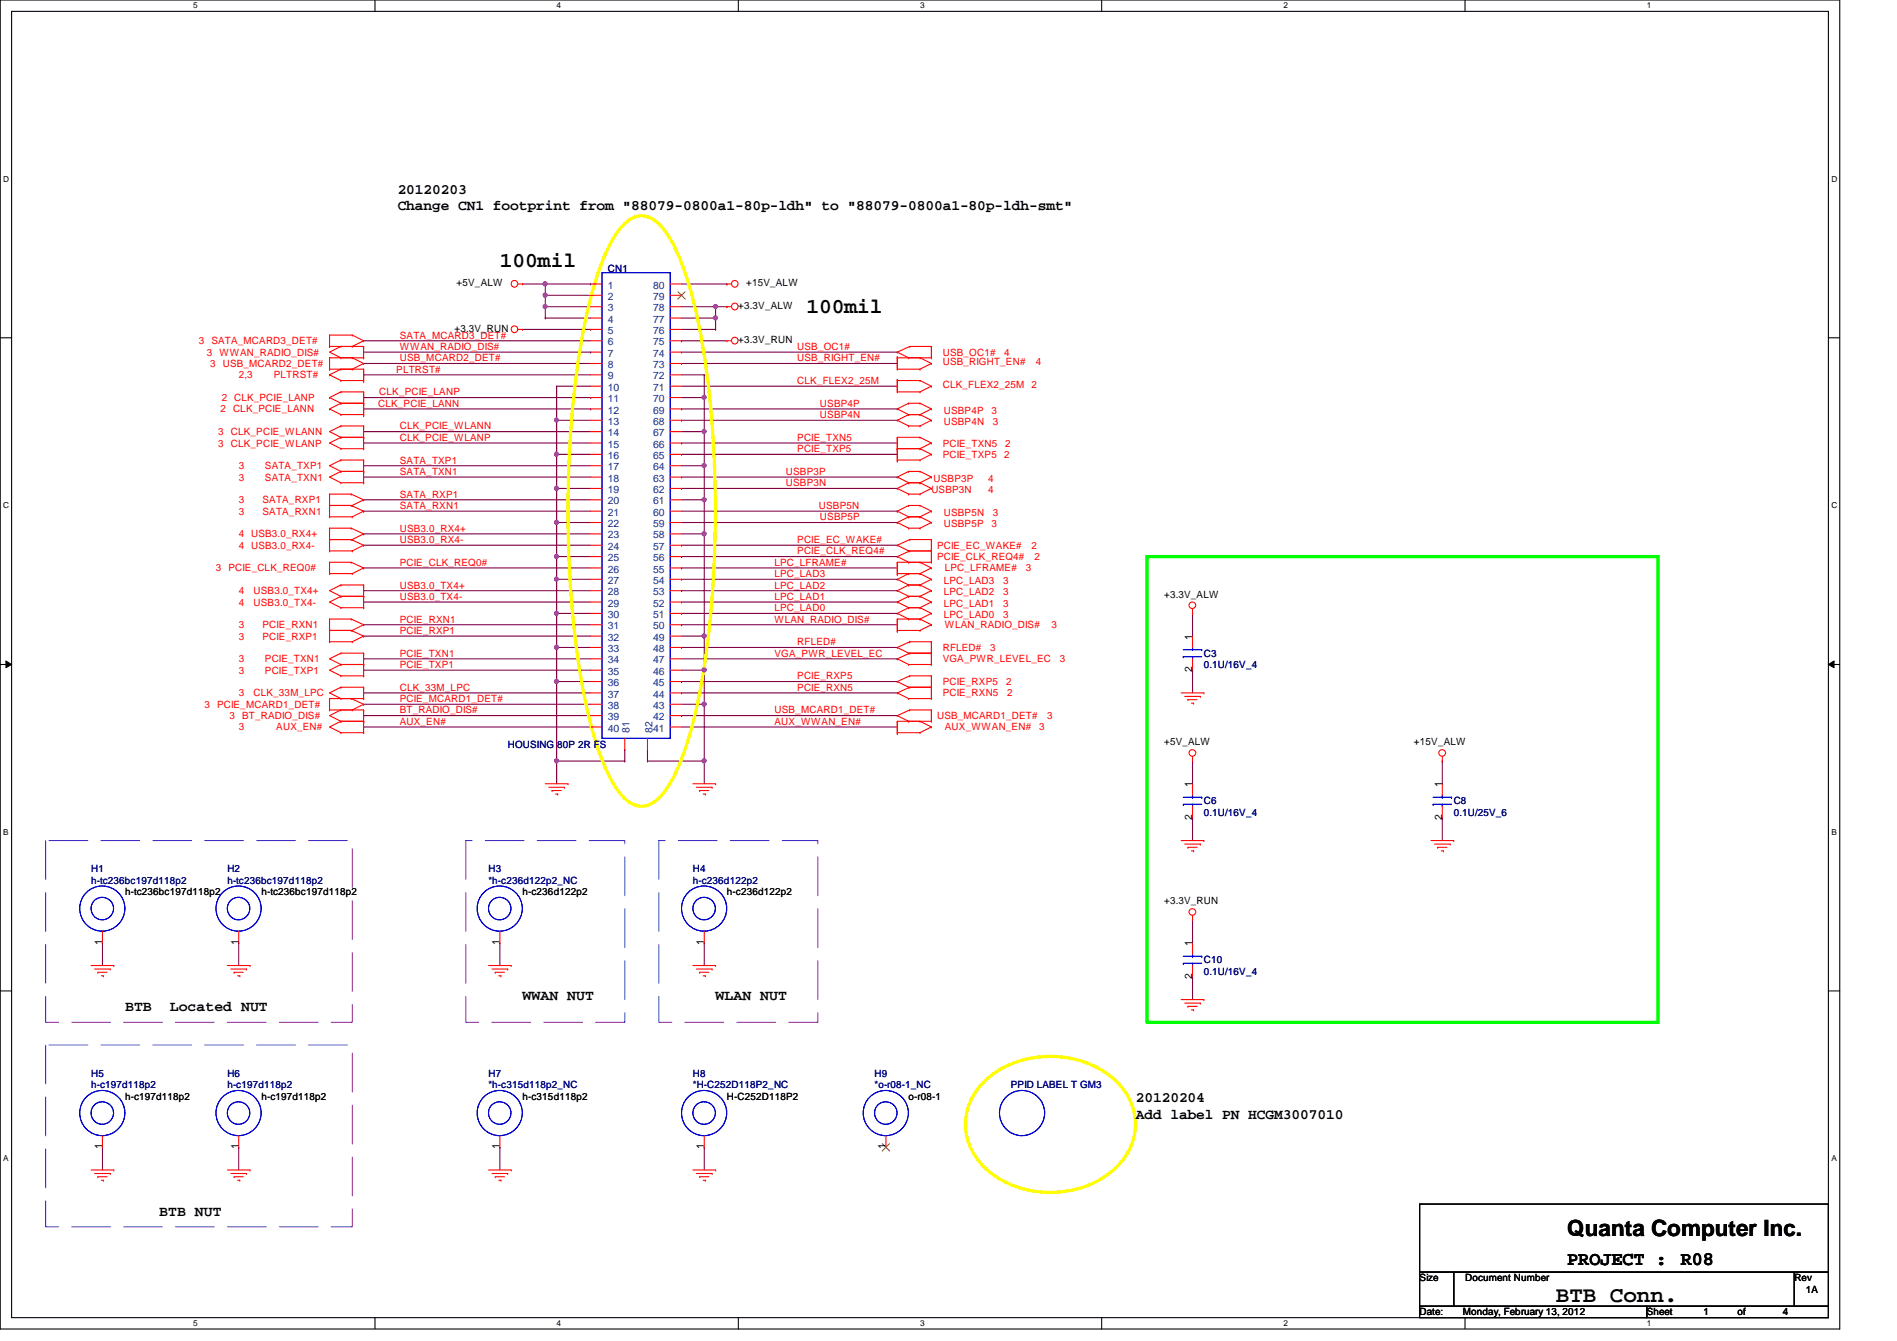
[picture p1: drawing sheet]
<svg xmlns="http://www.w3.org/2000/svg" width="297mm" height="210mm" viewBox="0 0 297 210" stroke-linecap="round" stroke-linejoin="round" font-family="sans-serif">
<path d="M0 0h288.1v208h-288.1zM1.8 1.8h284.5v204.4h-284.5z" fill="none" stroke="#000" stroke-width=".17"/>
<g fill="#fff">
<path d="M30.3 .2h.6v1.4h-.6z"/>
<path d="M30.3 206.4h.6v1.4h-.6z"/>
</g>
<path d="M58.7 0v1.8M58.7 206.2v1.8" fill="none" stroke="#000" stroke-width=".17"/>
<g fill="#fff">
<path d="M87.2 .2h.6v1.4h-.6z"/>
<path d="M87.2 206.4h.6v1.4h-.6z"/>
</g>
<path d="M115.6 0v1.8M115.6 206.2v1.8" fill="none" stroke="#000" stroke-width=".17"/>
<g fill="#fff">
<path d="M144.1 .2h.6v1.4h-.6z"/>
<path d="M144.1 206.4h.6v1.4h-.6z"/>
</g>
<path d="M172.5 0v1.8M172.5 206.2v1.8" fill="none" stroke="#000" stroke-width=".17"/>
<g fill="#fff">
<path d="M201 .2h.6v1.4h-.6z"/>
<path d="M201 206.4h.6v1.4h-.6z"/>
</g>
<path d="M229.4 0v1.8M229.4 206.2v1.8" fill="none" stroke="#000" stroke-width=".17"/>
<g fill="#fff">
<path d="M257.8 .2h.7v1.4h-.7z"/>
<path d="M257.8 206.4h.7v1.4h-.7z"/>
<path d="M.5 27.3h.9v1.4h-.9z"/>
<path d="M286.8 27.3h.9v1.4h-.9z"/>
<path d="M.5 78.4h.9v1.4h-.9z"/>
<path d="M286.8 78.4h.9v1.4h-.9z"/>
</g>
<path d="M0 52.9h1.8M286.3 52.9h1.8" fill="none" stroke="#000" stroke-width=".17"/>
<g fill="#fff">
<path d="M.5 129.5h.8v1.4h-.8z"/>
<path d="M286.8 129.5h.8v1.4h-.8z"/>
</g>
<path d="M0 104h1.8M286.3 104h1.8" fill="none" stroke="#000" stroke-width=".17"/>
<path d="M.9 103.5l.9 .5-.9 .5zM286.3 104l.9-.5v1z" fill="#000"/>
<path d="M.9 103.5l.9 .5-.9 .5zM286.3 104l.9-.5v1z" fill="none" stroke="#000" stroke-width=".16"/>
<g fill="#fff">
<path d="M.5 180.6h.8v1.4h-.8z"/>
<path d="M286.8 180.6h.8v1.4h-.8z"/>
</g>
<path d="M0 155.1h1.8M286.3 155.1h1.8" fill="none" stroke="#000" stroke-width=".17"/>
<g fill="none" stroke="#800040" stroke-width=".17">
<path d="M106.7 69.3h.1M106.7 71.1h.1M106.7 69.3h33.8M106.7 71.1h33.8M106.7 87.1h.1M106.7 85.3h.1M106.7 87.1h33.8M106.7 85.3h33.8M186.7 96h.1M186.7 96v3.6M110.3 119.1h.1M110.3 119.1v3.6"/>
<path d="M186.7 119.1h.1M186.7 104.9h.1M186.7 104.9v3.6M186.7 119.1v3.6M225.8 119.1h.1M225.8 119.1v3.6M186.7 128h.1M186.7 128v3.6M225.8 128h.1M225.8 128v3.6"/>
</g>
<circle cx="110.3" cy="119.1" r=".32" fill="#f0f"/>
<circle cx="110.3" cy="119.1" r=".32" fill="none" stroke="#f0f" stroke-width=".17"/>
<g fill="none" stroke="#800040" stroke-width=".17">
<path d="M56.9 53.3h.1M56.9 56.9h.1M56.9 58.7h.1M56.9 55.1h35.6M56.9 56.9h35.6M56.9 53.3h35.6M56.9 58.7h35.6M92.5 55.1h.1M106.7 55.1h.1M106.7 56.9h.1M106.7 55.1h33.8M106.7 56.9h33.8"/>
<path d="M106.7 44.4h7.1M113.8 44.4h.1M106.7 62.2h3.6M110.3 62.2h.1M87.2 119.1h.1M87.2 119.1v3.6M186.7 144h.1M186.7 152.9h.1M186.7 144v3.6M186.7 152.9v3.6"/>
</g>
<circle cx="110.3" cy="62.2" r=".32" fill="#f0f"/>
<circle cx="110.3" cy="62.2" r=".32" fill="none" stroke="#f0f" stroke-width=".17"/>
<path d="M110.3 67.6h.1M110.3 62.2v5.4" fill="none" stroke="#800040" stroke-width=".17"/>
<circle cx="110.3" cy="67.5" r=".32" fill="#f0f"/>
<circle cx="110.3" cy="67.5" r=".32" fill="none" stroke="#f0f" stroke-width=".17"/>
<path d="M106.7 67.6h3.6M110.3 67.6h.1M110.3 72.9h.1M110.3 67.6v5.3" fill="none" stroke="#800040" stroke-width=".17"/>
<circle cx="110.3" cy="72.9" r=".32" fill="#f0f"/>
<circle cx="110.3" cy="72.9" r=".32" fill="none" stroke="#f0f" stroke-width=".17"/>
<path d="M106.7 72.9h3.6M110.3 72.9h.1M110.3 78.2h.1M110.3 72.9v5.3" fill="none" stroke="#800040" stroke-width=".17"/>
<circle cx="110.3" cy="78.2" r=".32" fill="#f0f"/>
<circle cx="110.3" cy="78.2" r=".32" fill="none" stroke="#f0f" stroke-width=".17"/>
<g fill="none" stroke="#800040" stroke-width=".17">
<path d="M87.2 60.5h.1M87.2 65.8h.1M87.2 60.5h5.3M87.2 60.5v5.3M106.7 78.2h3.6M110.3 78.2h.1M110.3 78.2v5.4M56.9 97.8h.1M56.9 99.6h.1M56.9 88.9h.1M56.9 97.8h35.6M56.9 99.6h35.6"/>
<path d="M56.9 88.9h35.6M106.7 88.9h.1M106.7 92.5h.1M106.7 90.7h.1M106.7 96h.1M106.7 94.2h.1M106.7 97.8h.1M106.7 83.6h3.6M106.7 97.8h33.8M106.7 88.9h33.8M106.7 92.5h33.8M106.7 90.7h33.8"/>
<path d="M106.7 96h33.8M106.7 94.2h33.8M110.3 83.6h.1M56.9 113.8h.1M56.9 103.1h.1M56.9 104.9h.1M56.9 110.2h.1M56.9 108.5h.1M56.9 112h.1M56.9 113.8h35.6M56.9 103.1h35.6M56.9 104.9h35.6"/>
<path d="M56.9 110.2h35.6M56.9 108.5h35.6M56.9 112h35.6M106.7 112h.1M106.7 112h33.8"/>
</g>
<circle cx="87.1" cy="65.8" r=".32" fill="#f0f"/>
<circle cx="87.1" cy="65.8" r=".32" fill="none" stroke="#f0f" stroke-width=".17"/>
<path d="M87.2 65.8h.1M87.2 71.1h.1M87.2 65.8h5.3M87.2 65.8v5.3" fill="none" stroke="#800040" stroke-width=".17"/>
<circle cx="87.1" cy="71.1" r=".32" fill="#f0f"/>
<circle cx="87.1" cy="71.1" r=".32" fill="none" stroke="#f0f" stroke-width=".17"/>
<path d="M87.2 71.1h.1M87.2 76.5h.1M87.2 71.1h5.3M87.2 71.1v5.4" fill="none" stroke="#800040" stroke-width=".17"/>
<circle cx="87.1" cy="76.4" r=".32" fill="#f0f"/>
<circle cx="87.1" cy="76.4" r=".32" fill="none" stroke="#f0f" stroke-width=".17"/>
<path d="M87.2 76.5h.1M87.2 76.5h5.3M87.2 76.5v5.3M87.2 81.8h.1" fill="none" stroke="#800040" stroke-width=".17"/>
<circle cx="87.1" cy="81.8" r=".32" fill="#f0f"/>
<circle cx="87.1" cy="81.8" r=".32" fill="none" stroke="#f0f" stroke-width=".17"/>
<path d="M87.2 81.8h.1M87.2 87.1h.1M87.2 81.8h5.3M87.2 81.8v5.3" fill="none" stroke="#800040" stroke-width=".17"/>
<circle cx="87.1" cy="87.1" r=".32" fill="#f0f"/>
<circle cx="87.1" cy="87.1" r=".32" fill="none" stroke="#f0f" stroke-width=".17"/>
<path d="M87.2 87.1h.1M87.2 90.7h.1M87.2 87.1h5.3M87.2 87.1v3.6" fill="none" stroke="#800040" stroke-width=".17"/>
<circle cx="87.1" cy="90.7" r=".32" fill="#f0f"/>
<circle cx="87.1" cy="90.7" r=".32" fill="none" stroke="#f0f" stroke-width=".17"/>
<path d="M87.2 90.7h.1M87.2 96h.1M87.2 90.7h5.3M87.2 90.7v5.3" fill="none" stroke="#800040" stroke-width=".17"/>
<circle cx="87.1" cy="96" r=".32" fill="#f0f"/>
<circle cx="87.1" cy="96" r=".32" fill="none" stroke="#f0f" stroke-width=".17"/>
<path d="M87.2 96h.1M87.2 96h5.3M87.2 96v5.3M87.2 101.3h.1" fill="none" stroke="#800040" stroke-width=".17"/>
<circle cx="87.1" cy="101.3" r=".32" fill="#f0f"/>
<circle cx="87.1" cy="101.3" r=".32" fill="none" stroke="#f0f" stroke-width=".17"/>
<path d="M87.2 101.3h.1M87.2 106.7h.1M87.2 101.3h5.3M87.2 101.3v5.4" fill="none" stroke="#800040" stroke-width=".17"/>
<circle cx="87.1" cy="106.7" r=".32" fill="#f0f"/>
<circle cx="87.1" cy="106.7" r=".32" fill="none" stroke="#f0f" stroke-width=".17"/>
<path d="M110.3 99.6h.1M110.3 83.6v16M87.2 106.7h.1M87.2 106.7h5.3" fill="none" stroke="#800040" stroke-width=".17"/>
<circle cx="110.3" cy="83.5" r=".32" fill="#f0f"/>
<circle cx="110.3" cy="83.5" r=".32" fill="none" stroke="#f0f" stroke-width=".17"/>
<path d="M106.7 104.9h3.6M110.3 104.9h.1M110.3 110.2h.1M110.3 104.9v5.3" fill="none" stroke="#800040" stroke-width=".17"/>
<circle cx="110.3" cy="110.2" r=".32" fill="#f0f"/>
<circle cx="110.3" cy="110.2" r=".32" fill="none" stroke="#f0f" stroke-width=".17"/>
<path d="M81.8 44.4h3.6M85.4 44.4h.1M106.7 60.5h33.8M140.5 60.5h.1M106.7 110.2h3.6M110.3 110.2h.1" fill="none" stroke="#800040" stroke-width=".17"/>
<circle cx="85.4" cy="44.4" r=".32" fill="#f0f"/>
<circle cx="85.4" cy="44.4" r=".32" fill="none" stroke="#f0f" stroke-width=".17"/>
<path d="M85.4 48h.1M85.4 48h7.1" fill="none" stroke="#800040" stroke-width=".17"/>
<circle cx="85.4" cy="48" r=".32" fill="#f0f"/>
<circle cx="85.4" cy="48" r=".32" fill="none" stroke="#f0f" stroke-width=".17"/>
<path d="M85.4 46.2h.1M85.4 46.2v1.8M85.4 44.4h7.1M85.4 46.2h7.1M92.5 44.4h.1" fill="none" stroke="#800040" stroke-width=".17"/>
<circle cx="85.4" cy="46.2" r=".32" fill="#f0f"/>
<circle cx="85.4" cy="46.2" r=".32" fill="none" stroke="#f0f" stroke-width=".17"/>
<path d="M85.4 44.4h.1M85.4 44.4v1.8M106.7 48h5.4M112.1 48h.1" fill="none" stroke="#800040" stroke-width=".17"/>
<circle cx="112" cy="48" r=".32" fill="#f0f"/>
<circle cx="112" cy="48" r=".32" fill="none" stroke="#f0f" stroke-width=".17"/>
<path d="M106.7 51.6h5.4M106.7 49.8h5.4M112.1 51.6h.1M112.1 49.8h.1M112.1 49.8v1.8M112.1 48h1.7M113.8 48h.1" fill="none" stroke="#800040" stroke-width=".17"/>
<circle cx="112" cy="49.8" r=".32" fill="#f0f"/>
<circle cx="112" cy="49.8" r=".32" fill="none" stroke="#f0f" stroke-width=".17"/>
<g fill="none" stroke="#800040" stroke-width=".17">
<path d="M81.8 51.6h10.7M85.4 49.8h.1M85.4 48h.1M85.4 49.8h7.1M85.4 48v1.8M92.5 51.6h.1M106.7 53.3h.1M106.7 53.3h7.1M106.7 58.7h3.6M110.3 58.7h.1M110.3 58.7v3.5M112.1 48h.1"/>
<path d="M112.1 48v1.8M56.9 67.6h.1M56.9 69.3h.1M56.9 74.7h.1M56.9 72.9h.1M56.9 78.2h.1M56.9 64h35.6M56.9 62.2h35.6M56.9 67.6h35.6M56.9 69.3h35.6M56.9 74.7h35.6M56.9 72.9h35.6"/>
<path d="M56.9 78.2h35.6M92.5 64h.1M92.5 62.2h.1M106.7 64h.1M106.7 65.8h.1M106.7 74.7h.1M106.7 76.5h.1M106.7 64h33.8M106.7 74.7h33.8M106.7 65.8h33.8M106.7 76.5h33.8M110.3 62.2h.1"/>
<path d="M56.9 80h.1M56.9 83.6h.1M56.9 85.3h.1M56.9 94.2h.1M56.9 92.5h.1M56.9 80h35.6M56.9 83.6h35.6M56.9 85.3h35.6M56.9 94.2h35.6M56.9 92.5h35.6M106.7 80h33.8M106.7 81.8h33.8"/>
<path d="M140.5 80h.1M140.5 81.8h.1M87.2 119.1h10.6M97.8 119.1h.1M106.7 106.7h.1M106.7 108.5h.1M106.7 106.7h33.8M106.7 108.5h33.8M106.7 113.8h33.8M140.5 113.8h.1"/>
</g>
<circle cx="87.1" cy="119.1" r=".32" fill="#f0f"/>
<circle cx="87.1" cy="119.1" r=".32" fill="none" stroke="#f0f" stroke-width=".17"/>
<g fill="none" stroke="#800040" stroke-width=".17">
<path d="M106.7 99.6h3.6M110.3 99.6h.1M87.2 106.7h.1M87.2 106.7v12.4M97.8 117.3h.1M97.8 117.3v1.8M101.4 119.1h.1M101.4 117.3v1.8M101.4 119.1h8.9M106.7 101.3h.1M106.7 101.3h33.8M110.3 110.2h.1"/>
<path d="M110.3 119.1h.1M110.3 110.2v8.9M16 147.6h.1M16 147.6v3.5M37.4 147.6h.1M37.4 147.6v3.5M78.3 147.6h.1M78.3 147.6v3.5M110.3 147.6h.1M110.3 147.6v3.5M16 179.6h.1M16 179.6v3.5"/>
<path d="M37.4 179.6h.1M37.4 179.6v3.5M78.3 179.6h.1M78.3 179.6v3.5M110.3 179.6h.1M110.3 179.6v3.5"/>
</g>
<circle cx="110.3" cy="99.5" r=".32" fill="#f0f"/>
<circle cx="110.3" cy="99.5" r=".32" fill="none" stroke="#f0f" stroke-width=".17"/>
<path d="M110.3 99.6v5.3M110.3 104.9h.1" fill="none" stroke="#800040" stroke-width=".17"/>
<circle cx="110.3" cy="104.9" r=".32" fill="#f0f"/>
<circle cx="110.3" cy="104.9" r=".32" fill="none" stroke="#f0f" stroke-width=".17"/>
<path d="M106.7 103.1h33.8M140.5 103.1h.1" fill="none" stroke="#800040" stroke-width=".17"/>
<g fill="none" stroke="#f00" stroke-width=".17">
<path d="M51.6 58.7h.1M51.6 52.5h.1M51.6 54.2h.1M51.6 56h.1M51.6 57.8h.1M51.6 54.2h5.3M51.6 56h5.3M51.6 57.8h5.3M51.6 58.7l1.8 .9M51.6 52.5h3.6M51.6 52.5v1.7M51.6 56v1.8"/>
<path d="M53.4 57.8h.1M53.4 59.6h.1M53.4 54.2h.1M53.4 56h.1M53.4 57.8l-1.8 .9M53.4 59.6h3.5M53.4 54.2l-1.8 .9 1.8 .9M55.2 52.5h.1M55.2 54.2h.1M55.2 56h.1M55.2 57.8h.1M55.2 52.5l1.7 .8-1.7 .9"/>
<path d="M55.2 56l1.7 .9-1.7 .9M56.9 59.7h.1M56.9 59.6h.1M56.9 57.8h.1M56.9 54.2h.1M56.9 56h.1M56.9 54.4h.1M56.9 54.2v1.8M56.9 57.8v1.9M81.1 44.4h.7M81.1 51.6h.7M81.8 44.4h.1"/>
<path d="M81.8 51.6h.1M92.5 44.4h1.8M92.5 48h1.8M92.5 51.6h1.8M92.5 53.3h1.8M92.5 46.2h1.8M92.5 49.8h1.8M92.5 55.1h1.8M92.5 56.9h1.8M92.5 58.7h1.8M104.9 44.4h1.8M104.9 48h1.8"/>
<path d="M104.9 51.6h1.8M104.9 53.3h1.8M104.9 46.2h1.8M104.9 49.8h1.8M104.9 55.1h1.8M104.9 56.9h1.8M104.9 58.7h1.8M113.8 44.4h.1M113.8 48h.1M113.8 53.3h.1M113.8 44.4h.8M113.8 48h.8"/>
<path d="M113.8 53.3h.8M140.5 55.1h.1M140.5 55.8h.1M140.5 56h.1M140.5 57.8h.1M140.5 59.4h.1M140.5 59.6h.1M140.5 55.8v2M140.5 59.4v1.9M140.5 56h5.3M140.5 55.1l1.8 .9M140.5 57.8h3.6"/>
<path d="M140.5 59.6h3.6M142.3 56h.1M142.4 54.2h.1M142.4 54.2l-1.9 .9M142.4 54.2h3.4M144.1 57.8h.1M144.1 56h.1M144.1 59.6h.1M144.1 56l1.7 .9M144.1 59.6l1.7 .9M145.8 54.2h.1M145.8 56h.1"/>
<path d="M145.8 56.9h.1M145.8 54.2v1.8M145.8 56.9l-1.7 .9M51.6 64h.1M51.6 62.2h.1M51.6 77.3h.1M51.6 79.1h.1M51.6 77.3v3.6M51.6 64l1.8 .9M51.6 62.2l1.8 .9M51.6 77.3h3.4M51.6 79.1h3.6"/>
<path d="M53.4 63.1h.1M53.4 64.9h.1M53.4 61.3h.1M53.4 66.7h.1M53.4 68.5h.1M53.4 70.2h.1M53.4 73.8h.1M53.4 75.6h.1M53.4 72h.1M53.4 68.5h3.5M53.4 70.2h3.5M53.4 72h3.5"/>
<path d="M53.4 61.3h3.5M53.4 63.1h3.5M53.4 63.1l-1.8 .9M53.4 64.9h3.5M53.4 61.3l-1.8 .9M53.4 66.7l-1.8 .9 1.8 .9M53.4 66.7h3.5M53.4 68.5l-1.8 .8 1.8 .9M53.4 73.8l-1.8 .9 1.8 .9M53.4 73.8h3.5M53.4 75.6h3.5M53.4 72l-1.8 .9 1.8 .9"/>
<path d="M55 77.3h.1M55 79.1h.1M55 77.3l1.9 .9M55 79.1l1.9 .9M55.2 79.1h.1M56.9 65.1h.1M56.9 64.9h.1M56.9 63.1h.1M56.9 63.3h.1M56.9 61.3h.1M56.9 66.7h.1M56.9 68.5h.1"/>
<path d="M56.9 66.8h.1M56.9 70.2h.1M56.9 68.6h.1M56.9 73.8h.1M56.9 75.6h.1M56.9 74h.1M56.9 72h.1M56.9 72.2h.1M56.9 78.2h.1M56.9 61.3v3.8M56.9 66.7v3.5M56.9 72v3.6"/>
<path d="M56.9 78.2l-1.7 .9M92.5 60.5h1.8M92.5 62.2h1.8M92.5 64h1.8M92.5 65.8h1.8M92.5 67.6h1.8M92.5 69.3h1.8M92.5 71.1h1.8M92.5 72.9h1.8M92.5 74.7h1.8M92.5 76.5h1.8M92.5 78.2h1.8"/>
<path d="M104.9 60.5h1.8M104.9 62.2h1.8M104.9 64h1.8M104.9 65.8h1.8M104.9 67.6h1.8M104.9 69.3h1.8M104.9 71.1h1.8M104.9 72.9h1.8M104.9 74.7h1.8M104.9 76.5h1.8M104.9 78.2h1.8M140.5 70.4h.1"/>
<path d="M140.5 70.2h.1M140.5 68.5h.1M140.5 72.2h.1M140.5 72h.1M140.5 61.3h.1M140.5 64h.1M140.5 65.8h.1M140.5 74.7h.1M140.5 76.5h.1M140.5 68.5v3.7M140.5 68.5h3.6M140.5 70.2h3.6"/>
<path d="M140.5 72h3.6M140.5 61.3h3.6M140.5 64l1.8 .9M140.5 65.8l1.8 .9M140.5 74.7l1.8 .9M140.5 76.5l1.8 .8M142.3 64.9h.1M142.3 63.1h.1M142.3 66.7h.1M142.3 73.8h.1M142.3 75.6h.1M142.3 77.3h.1"/>
<path d="M142.3 79.1h.1M142.3 63.1h1.8M142.3 64.9h1.8M142.3 66.7h1.8M142.3 73.8h1.8M142.3 75.6h1.8M142.3 77.3h1.8M142.3 79.1h1.8M142.3 63.1l-1.8 .9M142.3 64.9l-1.8 .9M142.3 73.8l-1.8 .9M142.3 75.6l-1.8 .9"/>
<path d="M142.3 79.1l-1.8 .9M144.1 68.5h.1M144.1 70.2h.1M144.1 72h.1M144.1 61.3h.1M144.1 63.1h.1M144.1 64.9h.1M144.1 66.7h.1M144.1 73.8h.1M144.1 75.6h.1M144.1 77.3h.1M144.1 79.1h.1"/>
<path d="M144.1 68.5l1.7 .8M144.1 70.2l1.7 .9M144.1 63.1l1.7 .9M144.1 64.9l1.7 .9M144.1 73.8l1.7 .9M144.1 75.6l1.7 .9M144.1 79.1l1.7 .9M145.8 69.3h.1M145.8 71.1h.1M145.8 60.5h.1M145.8 64h.1M145.8 65.8h.1"/>
<path d="M145.8 74.7h.1M145.8 76.5h.1M145.8 69.3l-1.7 .9M145.8 71.1l-1.7 .9M145.8 60.5l-1.7 .8M145.8 64l-1.7 .9M145.8 65.8l-1.7 .9M145.8 74.7l-1.7 .9M145.8 76.5l-1.7 .8M51.6 96.9h.1M51.6 98.7h.1M51.6 88h.1"/>
<path d="M51.6 89.8h.1M51.6 80.9h.1M51.6 82.7h.1M51.6 84.5h.1M51.6 86.2h.1M51.6 84.5h3.6M51.6 86.2h3.6M51.6 88h3.4M51.6 82.7v3.5M51.6 88v1.8M51.6 96.9v3.6M51.6 96.9h3.4"/>
<path d="M51.6 89.8h3.6M51.6 98.7h3.6M51.6 80.9h3.6M51.6 82.7h3.4M53.4 91.6h.1M53.4 93.3h.1M53.4 95.1h.1M53.4 95.1h3.5M53.4 93.3h3.5M53.4 91.6h3.5M53.4 91.6l-1.8 .9 1.8 .8M53.4 93.3l-1.8 .9 1.8 .9"/>
<path d="M55 96.9h.1M55 98.7h.1M55 88h.1M55 82.7h.1M55 84.5h.1M55 96.9l1.9 .9M55 98.7l1.9 .9M55 88l1.9 .9M55 82.7l1.9 .9M55 84.5l1.9 .8M55.2 98.7h.1M55.2 89.8h.1"/>
<path d="M55.2 80.9h.1M55.2 84.5h.1M55.2 86.2h.1M56.9 97.8h.1M56.9 99.6h.1M56.9 88.9h.1M56.9 80h.1M56.9 83.6h.1M56.9 85.3h.1M56.9 91.6h.1M56.9 93.3h.1M56.9 91.7h.1"/>
<path d="M56.9 95.1h.1M56.9 93.5h.1M56.9 91.6v3.5M56.9 97.8l-1.7 .9M56.9 99.6l-1.7 .9M56.9 88.9l-1.7 .9M56.9 80l-1.7 .9M56.9 83.6l-1.7 .9M56.9 85.3l-1.7 .9M92.5 88.9h1.8M92.5 90.7h1.8M92.5 92.5h1.8"/>
<path d="M92.5 94.2h1.8M92.5 96h1.8M92.5 97.8h1.8M92.5 99.6h1.8M92.5 80h1.8M92.5 81.8h1.8M92.5 83.6h1.8M92.5 85.3h1.8M92.5 87.1h1.8M104.9 88.9h1.8M104.9 90.7h1.8M104.9 92.5h1.8"/>
<path d="M104.9 94.2h1.8M104.9 96h1.8M104.9 97.8h1.8M104.9 99.6h1.8M104.9 80h1.8M104.9 81.8h1.8M104.9 83.6h1.8M104.9 85.3h1.8M104.9 87.1h1.8M140.5 85.3h.1M140.5 87.1h.1M140.5 96h.1"/>
<path d="M140.5 94.2h.1M140.5 92.5h.1M140.5 90.7h.1M140.5 90h.1M140.5 89.8h.1M140.5 88h.1M140.5 98.8h.1M140.5 98.7h.1M140.5 96.9h.1M140.5 80h.1M140.5 81.8h.1M140.5 88v2"/>
<path d="M140.5 96.9v1.9M140.5 85.3l1.8 .9M140.5 88h5.3M140.5 87.1l1.8 .9M140.5 96.9h3.6M140.5 96l1.8 .9M140.5 94.2l1.8 .9M140.5 92.5l1.8 .8M140.5 90.7l1.8 .9M140.5 89.8h3.6M140.5 98.7h3.6M140.5 80l1.8 .9"/>
<path d="M140.5 81.8l1.8 .9M142.3 86.2h.1M142.3 88h.1M142.3 96.9h.1M142.3 95.1h.1M142.3 93.3h.1M142.3 91.6h.1M142.3 89.8h.1M142.3 80.9h.1M142.3 82.7h.1M142.3 86.2h3.5M142.3 95.1l-1.8 .9"/>
<path d="M142.3 95.1h1.8M142.3 93.3l-1.8 .9M142.3 93.3h1.8M142.3 91.6l-1.8 .9M142.3 91.6h1.8M142.3 89.8l-1.8 .9M142.3 80.9h1.8M142.3 82.7h1.8M142.3 80.9l-1.8 .9M142.4 84.5h.1M142.4 86.2h.1M142.4 84.5l-1.9 .8"/>
<path d="M142.4 84.5h3.4M142.4 86.2l-1.9 .9M144.1 95.1h.1M144.1 96.9h.1M144.1 93.3h.1M144.1 91.6h.1M144.1 89.8h.1M144.1 88h.1M144.1 98.7h.1M144.1 80.9h.1M144.1 82.7h.1M144.1 95.1l1.7 .9"/>
<path d="M144.1 93.3l1.7 .9M144.1 91.6l1.7 .9M144.1 89.8l1.7 .9M144.1 88l1.7 .9M144.1 96.9l1.7 .9M144.1 80.9l1.7 .9M145.8 84.5h.1M145.8 86.2h.1M145.8 88h.1M145.8 96h.1M145.8 94.2h.1M145.8 92.5h.1"/>
<path d="M145.8 90.7h.1M145.8 88.9h.1M145.8 97.8h.1M145.8 80h.1M145.8 81.8h.1M145.8 84.5v3.5M145.8 96l-1.7 .9M145.8 94.2l-1.7 .9M145.8 92.5l-1.7 .8M145.8 90.7l-1.7 .9M145.8 88.9l-1.7 .9M145.8 97.8l-1.7 .9"/>
<path d="M145.8 80l-1.7 .9M145.8 81.8l-1.7 .9M186.7 96h.1M186.7 95.3v.7M186.7 99.6v1.7M51.6 100.5h.1M51.6 109.3h.1M51.6 111.1h.1M51.6 109.3v1.8M51.6 100.5h3.6M51.6 109.3h5.3M51.6 111.1h5.3"/>
<path d="M53.4 102.2h.1M53.4 104h.1M53.4 105.8h.1M53.4 107.6h.1M53.4 109.3h.1M53.4 111.1h.1M53.4 112.9h.1M53.4 114.7h.1M53.4 102.2l-1.8 .9 1.8 .9M53.4 102.2h3.5M53.4 104h3.5M53.4 104l-1.8 .9 1.8 .9"/>
<path d="M53.4 105.8h3.5M53.4 107.6l-1.8 .9 1.8 .8M53.4 107.6h3.5M53.4 111.1l-1.8 .9 1.8 .9M53.4 112.9h3.5M53.4 112.9l-1.8 .9 1.8 .9M53.4 114.7h3.5M55 109.3h.1M55 109.3l1.9 .9M55.2 100.5h.1M55.2 111.1h.1M56.9 102.2h.1"/>
<path d="M56.9 104h.1M56.9 102.4h.1M56.9 105.8h.1M56.9 104.2h.1M56.9 107.6h.1M56.9 109.3h.1M56.9 107.7h.1M56.9 110.2h.1M56.9 111.1h.1M56.9 112.9h.1M56.9 111.3h.1M56.9 114.7h.1"/>
<path d="M56.9 113.1h.1M56.9 102.2v3.6M56.9 107.6v1.7M56.9 111.1v3.6M56.9 110.2l-1.7 .9M92.5 108.5h1.8M92.5 101.3h1.8M92.5 103.1h1.8M92.5 104.9h1.8M92.5 106.7h1.8M92.5 110.2h1.8M92.5 112h1.8"/>
<path d="M92.5 113.8h1.8M97.8 115.6v1.7M101.4 115.6v1.7M104.9 108.5h1.8M104.9 101.3h1.8M104.9 103.1h1.8M104.9 104.9h1.8M104.9 106.7h1.8M104.9 110.2h1.8M104.9 112h1.8M104.9 113.8h1.8M140.5 112h.1"/>
<path d="M140.5 106.7h.1M140.5 108.5h.1M140.5 114.9h.1M140.5 114.7h.1M140.5 112.9h.1M140.5 101.3h.1M140.5 103.1h.1M140.5 112.9v2M140.5 103.1l1.8 .9M140.5 112.9h5.3M140.5 114.7h3.6M140.5 112l1.8 .9"/>
<path d="M140.5 106.7l1.8 .9M140.5 108.5l1.8 .8M140.5 101.3l1.8 .9M142.3 112.9h.1M142.3 107.6h.1M142.3 109.3h.1M142.3 102.2h.1M142.3 104h.1M142.3 102.2h3.5M142.3 104h3.5M142.3 107.6h3.5M142.3 109.3h3.5"/>
<path d="M142.4 111.1h.1M142.4 105.8h.1M142.4 107.6h.1M142.4 100.5h.1M142.4 102.2h.1M142.4 105.8h3.4M142.4 100.5h3.4M142.4 111.1h3.4M142.4 111.1l-1.9 .9M142.4 105.8l-1.9 .9M142.4 107.6l-1.9 .9M142.4 100.5l-1.9 .8"/>
<path d="M142.4 102.2l-1.9 .9M144.1 112.9h.1M144.1 114.7h.1M144.1 112.9l1.7 .9M145.8 111.1h.1M145.8 112.9h.1M145.8 105.8h.1M145.8 107.6h.1M145.8 109.3h.1M145.8 113.8h.1M145.8 100.5h.1M145.8 102.2h.1"/>
<path d="M145.8 104h.1M145.8 100.5v3.5M145.8 105.8v3.5M145.8 111.1v1.8M145.8 113.8l-1.7 .9M185 108.5h3.5M185.5 109h2.5M186 109.5h.1M186 109.5h1.4M186.6 110.1h.3M186.7 119.1h.1M186.7 103.1v1.8"/>
<path d="M186.7 118.4v.7M186.9 110.1h.1M188 109h.1M188.5 108.5h.1M225.8 119.1h.1M225.8 118.4v.7M85.4 122.7h3.5M85.9 123.2h2.5M86.4 123.7h.1M86.4 123.7h1.5M87 124.3h.3M87.3 124.3h.1"/>
<path d="M88.4 123.2h.1M88.9 122.7h.1M108.5 122.7h3.6M109 123.2h2.5M109.6 123.7h.1M109.6 123.7h1.4M110.1 124.3h.3M110.4 124.3h.1M111.5 123.2h.1M112.1 122.7h.1M185 131.6h3.5M185.5 132.1h2.5"/>
<path d="M186 132.6h.1M186 132.6h1.4M186.6 133.2h.3M186.7 122.7v1.8M186.7 126.2v1.8M186.9 133.2h.1M188 132.1h.1M188.5 131.6h.1M224.1 131.6h3.5M224.6 132.1h2.5M225.1 132.6h.1M225.1 132.6h1.5"/>
<path d="M225.7 133.2h.3M225.8 122.7v1.8M225.8 126.2v1.8M226 133.2h.1M227.1 132.1h.1M227.6 131.6h.1M14.3 151.1h3.5M14.8 151.7h2.5M15.3 152.2h.1M15.3 152.2h1.5M15.9 152.7h.3M16 145.8v1.8"/>
<path d="M16.2 152.7h.1M17.3 151.7h.1M17.8 151.1h.1M35.6 151.1h3.6M36.1 151.7h2.5M36.7 152.2h.1M36.7 152.2h1.4M37.2 152.7h.3M37.4 145.8v1.8M37.5 152.7h.1M38.6 151.7h.1M39.2 151.1h.1"/>
<path d="M76.5 151.1h3.5M77 151.7h2.5M77.6 152.2h.1M77.6 152.2h1.4M78.1 152.7h.3M78.3 145.8v1.8M78.4 152.7h.1M79.5 151.7h.1M80 151.1h.1M108.5 151.1h3.6M109 151.7h2.5M109.6 152.2h.1"/>
<path d="M109.6 152.2h1.4M110.1 152.7h.3M110.3 145.8v1.8M110.4 152.7h.1M111.5 151.7h.1M112.1 151.1h.1M185 156.5h3.5M185.5 157h2.5M186 157.5h.1M186 157.5h1.4M186.6 158.1h.3M186.7 144h.1"/>
<path d="M186.7 143.3v.7M186.7 147.6v1.8M186.7 151.1v1.8M186.9 158.1h.1M188 157h.1M188.5 156.5h.1M16 177.8v1.8M37.4 177.8v1.8M78.3 177.8v1.8M110.3 177.8v1.8M138.7 177.8v1.8M14.3 183.1h3.5"/>
<path d="M14.8 183.7h2.5M15.3 184.2h.1M15.3 184.2h1.5M15.9 184.7h.3M16.2 184.7h.1M17.3 183.7h.1M17.8 183.1h.1M35.6 183.1h3.6M36.1 183.7h2.5M36.7 184.2h.1M36.7 184.2h1.4M37.2 184.7h.3"/>
<path d="M37.5 184.7h.1M38.6 183.7h.1M39.2 183.1h.1M76.5 183.1h3.5M77 183.7h2.5M77.6 184.2h.1M77.6 184.2h1.4M78.1 184.7h.3M78.4 184.7h.1M79.5 183.7h.1M80 183.1h.1M108.5 183.1h3.6"/>
<path d="M109 183.7h2.5M109.6 184.2h.1M109.6 184.2h1.4M110.1 184.7h.3M110.4 184.7h.1M111.5 183.7h.1M112.1 183.1h.1"/>
<circle cx="80.5" cy="44.4" r=".52"/>
<circle cx="80.5" cy="51.5" r=".52"/>
<circle cx="115" cy="44.4" r=".52"/>
<circle cx="115" cy="53.3" r=".52"/>
<circle cx="115" cy="48" r=".52"/>
<circle cx="186.7" cy="94.7" r=".52"/>
<circle cx="186.7" cy="117.9" r=".52"/>
<circle cx="225.8" cy="117.9" r=".52"/>
<circle cx="186.7" cy="142.7" r=".52"/>
</g>
<path d="M222.3 188.5h64v10.6h-64zM222.3 199.1h5.3v5.4h-5.3zM227.6 199.1h53.4v5.4h-53.4zM281 199.1h5.3v5.4h-5.3zM222.3 204.5h35.5v1.7h-35.5zM257.8 204.5h28.5v1.7h-28.5z" fill="none" stroke="#000" stroke-width=".17"/>
<path d="M179.6 87.1h80v72.9h-80z" fill="none" stroke="#0f0" stroke-width=".51"/>
<path d="M7.2 131.6h48v28.4h-48zM72.9 131.6h24.9v28.4h-24.9zM103.2 131.6h24.9v28.4h-24.9zM7.2 163.6h48v28.4h-48z" fill="none" stroke="#8000ff" stroke-width=".16" stroke-dasharray="6.1 2"/>
<path d="M97.9 34.9a3.4 3.4 0 0 1 5.1 0 19.5 19.5 0 0 1 4.4 8.2 109.3 109.3 0 0 1 4.3 26.7 161.6 161.6 0 0 1-2.5 40.5 42.3 42.3 0 0 1-4.6 12.9 6.5 6.5 0 0 1-3.3 2.9 3.5 3.5 0 0 1-3.4-1 19.7 19.7 0 0 1-4.4-8.2 109.9 109.9 0 0 1-4.3-26.8 161.6 161.6 0 0 1 2.6-40.4 42.4 42.4 0 0 1 4.6-12.9l.7-1.1zM154.1 169.3a15.6 15.6 0 0 1 20.8 0 9 9 0 0 1 0 13.3 15.5 15.5 0 0 1-20.8 0 9.1 9.1 0 0 1 0-13.3z" fill="none" stroke="#ff0" stroke-width=".51"/>
<g fill="none" stroke="#00f" stroke-width=".17">
<path d="M94.3 42.7h10.6v72.9h-10.6zM185.3 102.8h.1M185.3 102.8h2.9M185.3 101.7h2.9M186.7 101.7h.1M186.7 102.8h.1M186.7 101.3v.4M186.7 102.8v.3M188.2 101.7h.1M185.3 125.9h.1M185.3 125.9h2.9M185.3 124.8h2.9"/>
<path d="M186.7 124.8h.1M186.7 125.9h.1M186.7 124.5v.3M186.7 125.9v.3M188.2 124.8h.1M224.4 125.9h.1M224.4 125.9h2.9M224.4 124.8h2.9M225.8 124.8h.1M225.8 125.9h.1M225.8 124.5v.3M225.8 125.9v.3"/>
<path d="M227.3 124.8h.1M185.3 150.8h.1M185.3 150.8h2.9M185.3 149.7h2.9M186.7 149.7h.1M186.7 150.8h.1M186.7 149.4v.3M186.7 150.8v.3M188.2 149.7h.1"/>
<circle cx="16" cy="142.2" r="1.76"/>
<circle cx="16" cy="142.2" r="3.5"/>
<circle cx="37.3" cy="142.2" r="1.76"/>
<circle cx="37.4" cy="142.2" r="3.5"/>
<circle cx="78.2" cy="142.2" r="1.76"/>
<circle cx="78.2" cy="142.2" r="3.5"/>
<circle cx="110.2" cy="142.2" r="1.76"/>
<circle cx="110.3" cy="142.2" r="3.5"/>
<circle cx="16" cy="174.2" r="1.76"/>
<circle cx="16" cy="174.2" r="3.5"/>
<circle cx="37.3" cy="174.2" r="1.76"/>
<circle cx="37.4" cy="174.2" r="3.5"/>
<circle cx="78.2" cy="174.2" r="1.76"/>
<circle cx="78.2" cy="174.2" r="3.5"/>
<circle cx="110.2" cy="174.2" r="1.76"/>
<circle cx="110.3" cy="174.2" r="3.5"/>
<circle cx="138.7" cy="174.2" r="1.76"/>
<circle cx="138.7" cy="174.2" r="3.5"/>
<circle cx="160" cy="174.2" r="3.5"/>
</g>
<path d="M106.2 45.7l1.1 1.1M107.3 45.7l-1.2 1.1M138.2 179l1.1 1.2M139.3 179l-1.2 1.2" fill="none" stroke="#804000" stroke-width=".16"/>
<circle cx="110.3" cy="119.1" r=".32" fill="#f0f"/>
<circle cx="110.3" cy="119.1" r=".32" fill="none" stroke="#f0f" stroke-width=".17"/>
<circle cx="110.3" cy="62.2" r=".32" fill="#f0f"/>
<circle cx="110.3" cy="62.2" r=".32" fill="none" stroke="#f0f" stroke-width=".17"/>
<circle cx="110.3" cy="67.5" r=".32" fill="#f0f"/>
<circle cx="110.3" cy="67.5" r=".32" fill="none" stroke="#f0f" stroke-width=".17"/>
<circle cx="110.3" cy="72.9" r=".32" fill="#f0f"/>
<circle cx="110.3" cy="72.9" r=".32" fill="none" stroke="#f0f" stroke-width=".17"/>
<circle cx="110.3" cy="78.2" r=".32" fill="#f0f"/>
<circle cx="110.3" cy="78.2" r=".32" fill="none" stroke="#f0f" stroke-width=".17"/>
<circle cx="87.1" cy="65.8" r=".32" fill="#f0f"/>
<circle cx="87.1" cy="65.8" r=".32" fill="none" stroke="#f0f" stroke-width=".17"/>
<circle cx="87.1" cy="71.1" r=".32" fill="#f0f"/>
<circle cx="87.1" cy="71.1" r=".32" fill="none" stroke="#f0f" stroke-width=".17"/>
<circle cx="87.1" cy="76.4" r=".32" fill="#f0f"/>
<circle cx="87.1" cy="76.4" r=".32" fill="none" stroke="#f0f" stroke-width=".17"/>
<circle cx="87.1" cy="81.8" r=".32" fill="#f0f"/>
<circle cx="87.1" cy="81.8" r=".32" fill="none" stroke="#f0f" stroke-width=".17"/>
<circle cx="87.1" cy="87.1" r=".32" fill="#f0f"/>
<circle cx="87.1" cy="87.1" r=".32" fill="none" stroke="#f0f" stroke-width=".17"/>
<circle cx="87.1" cy="90.7" r=".32" fill="#f0f"/>
<circle cx="87.1" cy="90.7" r=".32" fill="none" stroke="#f0f" stroke-width=".17"/>
<circle cx="87.1" cy="96" r=".32" fill="#f0f"/>
<circle cx="87.1" cy="96" r=".32" fill="none" stroke="#f0f" stroke-width=".17"/>
<circle cx="87.1" cy="101.3" r=".32" fill="#f0f"/>
<circle cx="87.1" cy="101.3" r=".32" fill="none" stroke="#f0f" stroke-width=".17"/>
<circle cx="87.1" cy="106.7" r=".32" fill="#f0f"/>
<circle cx="87.1" cy="106.7" r=".32" fill="none" stroke="#f0f" stroke-width=".17"/>
<circle cx="110.3" cy="83.5" r=".32" fill="#f0f"/>
<circle cx="110.3" cy="83.5" r=".32" fill="none" stroke="#f0f" stroke-width=".17"/>
<circle cx="110.3" cy="110.2" r=".32" fill="#f0f"/>
<circle cx="110.3" cy="110.2" r=".32" fill="none" stroke="#f0f" stroke-width=".17"/>
<circle cx="85.4" cy="44.4" r=".32" fill="#f0f"/>
<circle cx="85.4" cy="44.4" r=".32" fill="none" stroke="#f0f" stroke-width=".17"/>
<circle cx="85.4" cy="48" r=".32" fill="#f0f"/>
<circle cx="85.4" cy="48" r=".32" fill="none" stroke="#f0f" stroke-width=".17"/>
<circle cx="85.4" cy="46.2" r=".32" fill="#f0f"/>
<circle cx="85.4" cy="46.2" r=".32" fill="none" stroke="#f0f" stroke-width=".17"/>
<circle cx="112" cy="48" r=".32" fill="#f0f"/>
<circle cx="112" cy="48" r=".32" fill="none" stroke="#f0f" stroke-width=".17"/>
<circle cx="112" cy="49.8" r=".32" fill="#f0f"/>
<circle cx="112" cy="49.8" r=".32" fill="none" stroke="#f0f" stroke-width=".17"/>
<circle cx="87.1" cy="119.1" r=".32" fill="#f0f"/>
<circle cx="87.1" cy="119.1" r=".32" fill="none" stroke="#f0f" stroke-width=".17"/>
<circle cx="110.3" cy="99.5" r=".32" fill="#f0f"/>
<circle cx="110.3" cy="99.5" r=".32" fill="none" stroke="#f0f" stroke-width=".17"/>
<circle cx="110.3" cy="104.9" r=".32" fill="#f0f"/>
<circle cx="110.3" cy="104.9" r=".32" fill="none" stroke="#f0f" stroke-width=".17"/>
<g font-size="3.5">
<text x="245.4" y="193.5">Quanta Computer Inc.</text>
<text x="243.6" y="203.8">BTB Conn.</text>
</g>
<g font-size="3.3">
<text x="78.3" y="41.9">100mil</text>
<text x="126.3" y="49">100mil</text>
</g>
<g font-size="3">
<text x="245.4" y="198.1">PROJECT :</text>
<text x="263.2" y="198.1">R08</text>
</g>
<g font-size="2.3">
<text x="62.3" y="30.3">20120203</text>
<text x="62.3" y="32.9">Change CN1 footprint from &quot;88079-0800a1-80p-ldh&quot; to &quot;88079-0800a1-80p-ldh-smt&quot;</text>
<text x="19.6" y="158.3">BTB</text>
<text x="26.6" y="158.3">Located NUT</text>
<text x="81.8" y="156.5">WWAN NUT</text>
<text x="112.1" y="156.5">WLAN NUT</text>
<text x="177.8" y="172.6">20120204</text>
<text x="177.8" y="175.1">Add label PN HCGM3007010</text>
<text x="24.9" y="190.3">BTB NUT</text>
</g>
<g font-size="1.6">
<text x="71.5" y="44.8">+5V_ALW</text>
<text x="116.8" y="44.8">+15V_ALW</text>
<text x="71.2" y="51.9">+3.3V_RUN</text>
<text x="115.6" y="48.4">+3.3V_ALW</text>
<text x="115.6" y="53.7">+3.3V_RUN</text>
<text x="182.3" y="93.6">+3.3V_ALW</text>
<text x="186.7" y="100.1" transform="rotate(-90 186.7 100.1)">1</text>
<text x="186.7" y="105.2" transform="rotate(-90 186.7 105.2)">2</text>
<text x="182.3" y="116.7">+5V_ALW</text>
<text x="221.4" y="116.7">+15V_ALW</text>
<text x="186.7" y="123.2" transform="rotate(-90 186.7 123.2)">1</text>
<text x="225.8" y="123.2" transform="rotate(-90 225.8 123.2)">1</text>
<text x="186.7" y="128.4" transform="rotate(-90 186.7 128.4)">2</text>
<text x="225.8" y="128.4" transform="rotate(-90 225.8 128.4)">2</text>
<text x="19.6" y="140.1">h-tc236bc197d118p2</text>
<text x="40.9" y="140.1">h-tc236bc197d118p2</text>
<text x="81.8" y="140.1">h-c236d122p2</text>
<text x="113.8" y="140.1">h-c236d122p2</text>
<text x="182.3" y="141.6">+3.3V_RUN</text>
<text x="16" y="147.9" transform="rotate(-90 16 147.9)">1</text>
<text x="37.3" y="147.9" transform="rotate(-90 37.3 147.9)">1</text>
<text x="78.2" y="147.9" transform="rotate(-90 78.2 147.9)">1</text>
<text x="110.2" y="147.9" transform="rotate(-90 110.2 147.9)">1</text>
<text x="186.7" y="148.1" transform="rotate(-90 186.7 148.1)">1</text>
<text x="186.7" y="153.2" transform="rotate(-90 186.7 153.2)">2</text>
<text x="19.6" y="172.1">h-c197d118p2</text>
<text x="40.9" y="172.1">h-c197d118p2</text>
<text x="81.8" y="172.1">h-c315d118p2</text>
<text x="113.8" y="172.1">H-C252D118P2</text>
<text x="142.3" y="172.1">o-r08-1</text>
<text x="16" y="179.9" transform="rotate(-90 16 179.9)">1</text>
<text x="37.3" y="179.9" transform="rotate(-90 37.3 179.9)">1</text>
<text x="78.2" y="179.9" transform="rotate(-90 78.2 179.9)">1</text>
<text x="110.2" y="179.9" transform="rotate(-90 110.2 179.9)">1</text>
<text x="138.7" y="179.9" transform="rotate(-90 138.7 179.9)">1</text>
<text x="222.3" y="200.6">Size</text>
<text x="229.4" y="200.6">Document Number</text>
<text x="281" y="200.6">Rev</text>
<text x="282.7" y="202.4">1A</text>
<text x="222.3" y="205.9">Date:</text>
<text x="229.1" y="205.9">Monday, February 13, 2012</text>
<text x="257.8" y="205.9">Sheet</text>
<text x="266.7" y="205.9">1</text>
<text x="272.1" y="205.9">of</text>
<text x="279.2" y="205.9">4</text>
</g>
<g font-size="1.6" fill="#000080">
<text x="95.2" y="42.5">CN1</text>
<text x="188.5" y="102.8">C3</text>
<text x="188.5" y="104.6">0.1U/16V_4</text>
<text x="79.5" y="117">HOUSING 80P 2R FS</text>
<text x="188.5" y="125.9">C6</text>
<text x="227.6" y="125.9">C8</text>
<text x="188.5" y="127.7">0.1U/16V_4</text>
<text x="227.6" y="127.7">0.1U/25V_6</text>
<text x="14.3" y="136.6">H1</text>
<text x="35.6" y="136.6">H2</text>
<text x="76.5" y="136.6">H3</text>
<text x="108.5" y="136.6">H4</text>
<text x="14.3" y="138.3">h-tc236bc197d118p2</text>
<text x="35.6" y="138.3">h-tc236bc197d118p2</text>
<text x="76.5" y="138.3">*h-c236d122p2_NC</text>
<text x="108.5" y="138.3">h-c236d122p2</text>
<text x="188.5" y="150.8">C10</text>
<text x="188.5" y="152.6">0.1U/16V_4</text>
<text x="14.3" y="168.6">H5</text>
<text x="14.3" y="170.3">h-c197d118p2</text>
<text x="35.6" y="168.6">H6</text>
<text x="35.6" y="170.3">h-c197d118p2</text>
<text x="76.5" y="168.6">H7</text>
<text x="76.5" y="170.3">*h-c315d118p2_NC</text>
<text x="108.5" y="168.6">H8</text>
<text x="108.5" y="170.3">*H-C252D118P2_NC</text>
<text x="136.9" y="168.6">H9</text>
<text x="136.9" y="170.3">*o-r08-1_NC</text>
<text x="158.3" y="170.3">PPID LABEL T GM3</text>
</g>
<g font-size="1.6" fill="#004080">
<text x="95.2" y="45.2">1</text>
<text x="95.2" y="46.9">2</text>
<text x="102.3" y="45.2">80</text>
<text x="102.3" y="46.9">79</text>
<text x="95.2" y="48.7">3</text>
<text x="95.2" y="50.5">4</text>
<text x="95.2" y="52.3">5</text>
<text x="102.3" y="48.7">78</text>
<text x="102.3" y="50.5">77</text>
<text x="102.3" y="52.3">76</text>
<text x="95.2" y="54.1">6</text>
<text x="95.2" y="55.8">7</text>
<text x="95.2" y="57.6">8</text>
<text x="95.2" y="59.4">9</text>
<text x="102.3" y="54.1">75</text>
<text x="102.3" y="55.8">74</text>
<text x="102.3" y="57.6">73</text>
<text x="102.3" y="59.4">72</text>
<text x="95.2" y="61.2">10</text>
<text x="95.2" y="62.9">11</text>
<text x="95.2" y="64.7">12</text>
<text x="102.3" y="61.2">71</text>
<text x="102.3" y="62.9">70</text>
<text x="102.3" y="64.7">69</text>
<text x="95.2" y="66.5">13</text>
<text x="95.2" y="68.3">14</text>
<text x="95.2" y="70.1">15</text>
<text x="95.2" y="71.8">16</text>
<text x="102.3" y="66.5">68</text>
<text x="102.3" y="68.3">67</text>
<text x="102.3" y="70.1">66</text>
<text x="102.3" y="71.8">65</text>
<text x="95.2" y="73.6">17</text>
<text x="95.2" y="75.4">18</text>
<text x="95.2" y="77.2">19</text>
<text x="102.3" y="73.6">64</text>
<text x="102.3" y="75.4">63</text>
<text x="102.3" y="77.2">62</text>
<text x="95.2" y="79">20</text>
<text x="95.2" y="80.7">21</text>
<text x="95.2" y="82.5">22</text>
<text x="102.3" y="79">61</text>
<text x="102.3" y="80.7">60</text>
<text x="102.3" y="82.5">59</text>
<text x="95.2" y="89.6">26</text>
<text x="95.2" y="84.3">23</text>
<text x="95.2" y="86.1">24</text>
<text x="95.2" y="87.8">25</text>
<text x="102.3" y="89.6">55</text>
<text x="102.3" y="84.3">58</text>
<text x="102.3" y="86.1">57</text>
<text x="102.3" y="87.8">56</text>
<text x="95.2" y="91.4">27</text>
<text x="95.2" y="93.2">28</text>
<text x="95.2" y="95">29</text>
<text x="102.3" y="91.4">54</text>
<text x="102.3" y="93.2">53</text>
<text x="102.3" y="95">52</text>
<text x="95.2" y="96.7">30</text>
<text x="95.2" y="98.5">31</text>
<text x="95.2" y="100.3">32</text>
<text x="102.3" y="96.7">51</text>
<text x="102.3" y="98.5">50</text>
<text x="102.3" y="100.3">49</text>
<text x="95.2" y="102.1">33</text>
<text x="95.2" y="103.8">34</text>
<text x="95.2" y="105.6">35</text>
<text x="95.2" y="107.4">36</text>
<text x="102.3" y="102.1">48</text>
<text x="102.3" y="103.8">47</text>
<text x="102.3" y="105.6">46</text>
<text x="102.3" y="107.4">45</text>
<text x="95.2" y="109.2">37</text>
<text x="95.2" y="111">38</text>
<text x="95.2" y="112.7">39</text>
<text x="102.3" y="109.2">44</text>
<text x="102.3" y="111">43</text>
<text x="102.3" y="112.7">42</text>
<text x="95.2" y="114.5">40</text>
<text x="98.6" y="114.7" transform="rotate(-90 98.6 114.7)">81</text>
<text x="102.1" y="114.7" transform="rotate(-90 102.1 114.7)">82</text>
<text x="102.3" y="114.5">41</text>
</g>
<g font-size="1.6" fill="#f00">
<text x="31.2" y="53.9">3 SATA_MCARD3_DET#</text>
<text x="62.6" y="53">SATA_MCARD3_DET#</text>
<text x="32.4" y="55.7">3</text>
<text x="32.9" y="57.4">3 USB_MCARD2_DET#</text>
<text x="34.4" y="55.7">WWAN_RADIO_DIS#</text>
<text x="37.4" y="59.2">2,3</text>
<text x="42.9" y="59.2">PLTRST#</text>
<text x="62.1" y="58.3">PLTRST#</text>
<text x="62.6" y="56.6">USB_MCARD2_DET#</text>
<text x="62.6" y="54.8">WWAN_RADIO_DIS#</text>
<text x="124.8" y="54.8">USB_OC1#</text>
<text x="124.8" y="56.6">USB_RIGHT_EN#</text>
<text x="147.6" y="55.7">USB_OC1#</text>
<text x="147.6" y="57.1">USB_RIGHT_EN#</text>
<text x="157.2" y="55.7">4</text>
<text x="162.2" y="57.1">4</text>
<text x="34.5" y="64.6">2 CLK_PCIE_LANN</text>
<text x="34.7" y="62.8">2 CLK_PCIE_LANP</text>
<text x="59.2" y="63.7">CLK_PCIE_LANN</text>
<text x="59.4" y="61.9">CLK_PCIE_LANP</text>
<text x="124.8" y="60.1">CLK_FLEX2_25M</text>
<text x="128.4" y="63.7">USBP4P</text>
<text x="128.4" y="65.4">USBP4N</text>
<text x="147.6" y="60.7">CLK_FLEX2_25M 2</text>
<text x="147.8" y="64.7">USBP4P</text>
<text x="155.3" y="64.7">3</text>
<text x="34.2" y="68.1">3</text>
<text x="34.2" y="69.9">3</text>
<text x="36.1" y="68.1">CLK_PCIE_WLANN</text>
<text x="36.1" y="69.9">CLK_PCIE_WLANP</text>
<text x="62.6" y="67.2">CLK_PCIE_WLANN</text>
<text x="62.6" y="69">CLK_PCIE_WLANP</text>
<text x="124.8" y="69">PCIE_TXN5</text>
<text x="124.8" y="70.8">PCIE_TXP5</text>
<text x="147.6" y="69.9">PCIE_TXN5</text>
<text x="147.6" y="71.7">PCIE_TXP5</text>
<text x="147.8" y="66.5">USBP4N</text>
<text x="155.4" y="66.5">3</text>
<text x="157.2" y="71.7">2</text>
<text x="157.4" y="69.9">2</text>
<text x="37.4" y="75.2">3</text>
<text x="37.4" y="73.4">3</text>
<text x="41.5" y="75.2">SATA_TXN1</text>
<text x="41.5" y="73.4">SATA_TXP1</text>
<text x="62.6" y="74.3">SATA_TXN1</text>
<text x="62.6" y="72.6">SATA_TXP1</text>
<text x="62.6" y="77.9">SATA_RXP1</text>
<text x="123.1" y="74.3">USBP3P</text>
<text x="123.1" y="76.1">USBP3N</text>
<text x="145.8" y="77.2">USBP3N</text>
<text x="146.2" y="75.4">USBP3P</text>
<text x="154.7" y="77.2">4</text>
<text x="154.7" y="75.4">4</text>
<text x="37.4" y="78.8">3</text>
<text x="37.4" y="80.6">3</text>
<text x="41.1" y="78.8">SATA_RXP1</text>
<text x="41.1" y="80.6">SATA_RXN1</text>
<text x="62.6" y="79.7">SATA_RXN1</text>
<text x="62.6" y="83.2">USB3.0_RX4+</text>
<text x="128.2" y="79.7">USBP5N</text>
<text x="128.4" y="81.4">USBP5P</text>
<text x="147.8" y="80.7">USBP5N</text>
<text x="147.8" y="82.5">USBP5P</text>
<text x="155.3" y="82.5">3</text>
<text x="155.4" y="80.7">3</text>
<text x="33.8" y="89.5">3 PCIE_CLK_REQ0#</text>
<text x="37.4" y="84.1">4 USB3.0_RX4+</text>
<text x="37.4" y="85.9">4 USB3.0_RX4-</text>
<text x="62.6" y="88.6">PCIE_CLK_REQ0#</text>
<text x="62.6" y="85">USB3.0_RX4-</text>
<text x="121.3" y="88.6">LPC_LFRAME#</text>
<text x="124.8" y="86.8">PCIE_CLK_REQ4#</text>
<text x="124.8" y="85">PCIE_EC_WAKE#</text>
<text x="146.7" y="85.9">PCIE_EC_WAKE#</text>
<text x="146.7" y="87.7">PCIE_CLK_REQ4#</text>
<text x="148" y="89.5">LPC_LFRAME#</text>
<text x="160.6" y="89.5">3</text>
<text x="161.5" y="85.9">2</text>
<text x="162" y="87.7">2</text>
<text x="37.4" y="93">4</text>
<text x="37.4" y="94.8">4</text>
<text x="39.7" y="93">USB3.0_TX4+</text>
<text x="39.7" y="94.8">USB3.0_TX4-</text>
<text x="62.6" y="93.9">USB3.0_TX4-</text>
<text x="62.6" y="92.1">USB3.0_TX4+</text>
<text x="121.3" y="92.1">LPC_LAD2</text>
<text x="121.3" y="90.3">LPC_LAD3</text>
<text x="121.3" y="95.7">LPC_LAD0</text>
<text x="121.3" y="93.9">LPC_LAD1</text>
<text x="147.8" y="95">LPC_LAD1</text>
<text x="147.8" y="93.2">LPC_LAD2</text>
<text x="147.8" y="91.4">LPC_LAD3</text>
<text x="157.1" y="95">3</text>
<text x="157.1" y="93.2">3</text>
<text x="157.1" y="91.4">3</text>
<text x="37.4" y="98.3">3</text>
<text x="37.4" y="100.1">3</text>
<text x="41.1" y="98.3">PCIE_RXN1</text>
<text x="41.1" y="100.1">PCIE_RXP1</text>
<text x="62.6" y="97.5">PCIE_RXN1</text>
<text x="62.6" y="99.2">PCIE_RXP1</text>
<text x="121.3" y="97.5">WLAN_RADIO_DIS#</text>
<text x="124.8" y="101">RFLED#</text>
<text x="147.6" y="101.9">RFLED#</text>
<text x="147.8" y="96.7">LPC_LAD0</text>
<text x="148" y="98.3">WLAN_RADIO_DIS#</text>
<text x="155.1" y="101.9">3</text>
<text x="157.1" y="96.7">3</text>
<text x="164.7" y="98.3">3</text>
<text x="37.4" y="103.7">3</text>
<text x="37.4" y="105.5">3</text>
<text x="41.5" y="103.7">PCIE_TXN1</text>
<text x="41.5" y="105.5">PCIE_TXP1</text>
<text x="62.6" y="102.8">PCIE_TXN1</text>
<text x="62.6" y="104.6">PCIE_TXP1</text>
<text x="121.3" y="102.8">VGA_PWR_LEVEL_EC</text>
<text x="124.8" y="106.3">PCIE_RXP5</text>
<text x="147.6" y="107.2">PCIE_RXP5</text>
<text x="147.6" y="103.7">VGA_PWR_LEVEL_EC</text>
<text x="157.6" y="107.2">2</text>
<text x="165.9" y="103.7">3</text>
<text x="32" y="110.8">3 PCIE_MCARD1_DET#</text>
<text x="35.9" y="112.6">3</text>
<text x="37.4" y="109">3</text>
<text x="37.9" y="112.6">BT_RADIO_DIS#</text>
<text x="39.7" y="109">CLK_33M_LPC</text>
<text x="62.6" y="113.5">AUX_EN#</text>
<text x="62.6" y="109.9">PCIE_MCARD1_DET#</text>
<text x="62.6" y="108.1">CLK_33M_LPC</text>
<text x="62.6" y="111.7">BT_RADIO_DIS#</text>
<text x="121.3" y="111.7">USB_MCARD1_DET#</text>
<text x="121.3" y="113.5">AUX_WWAN_EN#</text>
<text x="124.8" y="108.1">PCIE_RXN5</text>
<text x="146.7" y="112.6">USB_MCARD1_DET#</text>
<text x="147.6" y="109">PCIE_RXN5</text>
<text x="157.7" y="109">2</text>
<text x="164" y="112.6">3</text>
<text x="37.4" y="114.3">3</text>
<text x="43.3" y="114.3">AUX_EN#</text>
<text x="148" y="114.3">AUX_WWAN_EN#</text>
<text x="162.7" y="114.3">3</text>
</g>
<g font-size="1.3">
<text x="30.3" y="1.3">5</text>
<text x="87.2" y="1.3">4</text>
<text x="144.1" y="1.3">3</text>
<text x="201" y="1.3">2</text>
<text x="257.8" y="1.3">1</text>
<text x=".5" y="28.4">D</text>
<text x="286.8" y="28.4">D</text>
<text x=".5" y="79.5">C</text>
<text x="286.8" y="79.5">C</text>
<text x=".5" y="130.7">B</text>
<text x="286.8" y="130.7">B</text>
<text x=".5" y="181.8">A</text>
<text x="286.8" y="181.8">A</text>
<text x="30.3" y="207.6">5</text>
<text x="87.2" y="207.6">4</text>
<text x="144.1" y="207.6">3</text>
<text x="201" y="207.6">2</text>
<text x="257.8" y="207.6">1</text>
</g>
</svg>
